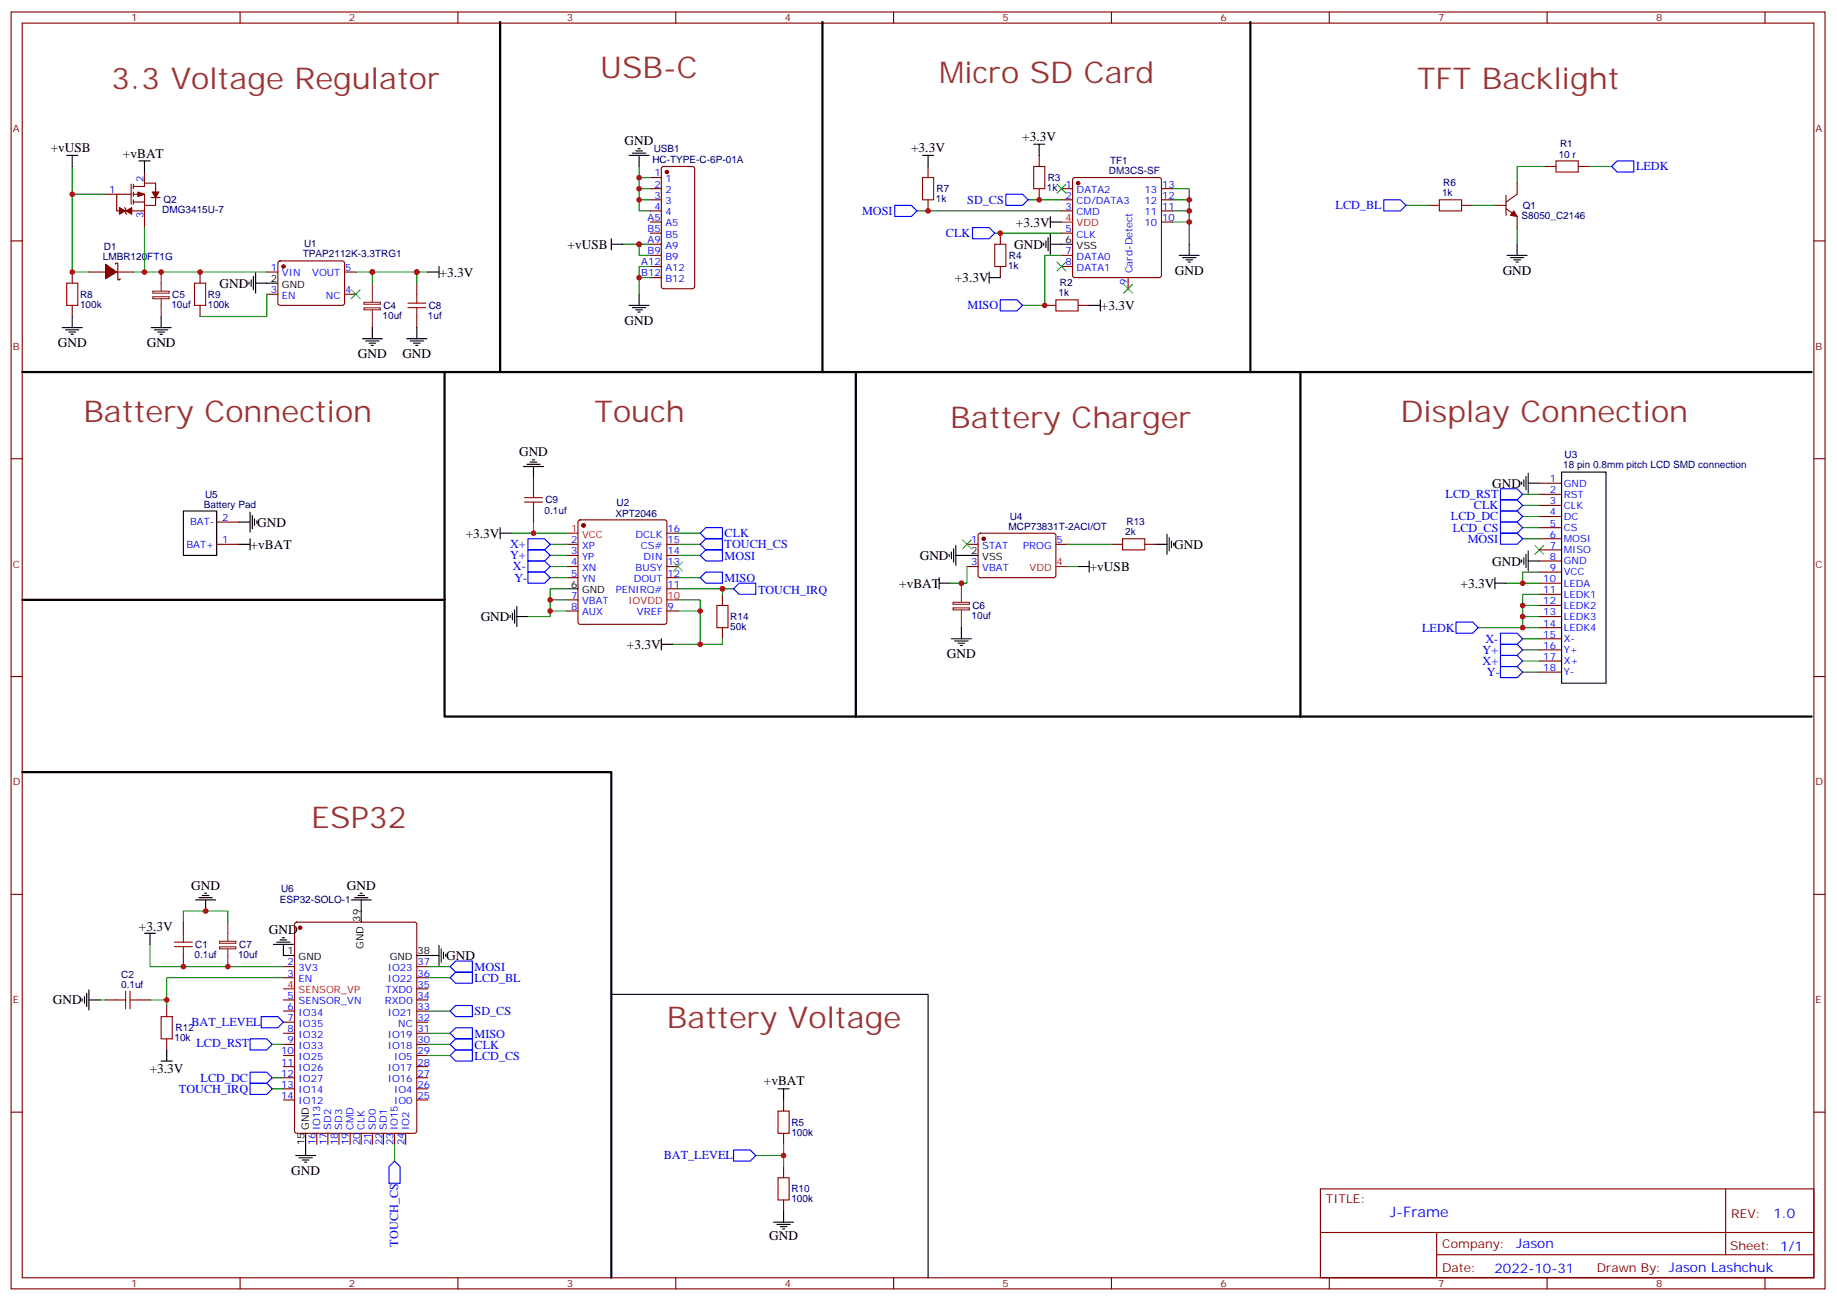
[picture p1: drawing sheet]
<svg xmlns="http://www.w3.org/2000/svg" width="583mm" height="413mm" viewBox="0 0 583 413" stroke-linecap="round" stroke-linejoin="round" font-family="sans-serif">
<g fill="none" stroke="#870000" stroke-width=".35">
<path d="M3.5 3.8h575.8v405.4h-575.8zM7.1 7.3h568.6v398.3h-568.6zM76.2 3.8v3.5M145.3 3.8v3.5M214.5 3.8v3.5M283.6 3.8v3.5M352.8 3.8v3.5M421.9 3.8v3.5M491.1 3.8v3.5M560.2 3.8v3.5M41.6 58.5v6.3M42.3 59.2h3.6v-1.1h3.5v2.9"/>
<path d="M42.3 58.5v1.4M45.9 54.6v3.5M206.4 59.9h3.5M206.4 56.4h3.5M210.1 53.1l.5-.3h9.2l.6 .5 .1 37.6-.5 .7-9.4 .1-.6-.5-.1-37.6zM294.6 52.8v3.6M329.8 49.3v3.5M329.8 59.9v3.5M336.9 59.9h3.5M340.7 56.6l.4-.2h26.8l.5 .2 .3 .5v30.3l-.3 .5-.5 .2h-26.8l-.5-.2-.2-.5v-30.3zM368.7 59.9h3.5M481.5 58.1v3.6l-3.5 2.4"/>
<path d="M490.4 52.8h3.5M500.9 52.8h3.6M3.5 76.5h3.6M33.5 61.7h3.5M38.8 61.7h2.8M42.3 61.7h3.6v3.5h3.5v-2.5M42.3 64.1h3.6M42.3 61v1.4M42.3 63.4v1.4M45.9 65.2v7M48 62.7h2.8M206.4 63.4h3.5"/>
<path d="M206.4 67h3.5M206.4 74h3.5M206.4 70.5h3.5M206.4 77.5h3.5M294.6 63.4v3.6M317.5 74v3.5M336.9 63.4h3.5M336.9 67h3.5M336.9 74h3.5M368.7 63.4h3.5M368.7 67h3.5M368.7 70.5h3.5"/>
<path d="M453.3 65.2h3.5M463.9 65.2h3.5M474.5 65.2h3.5M478 66.3l3.5 2.4v3.5M478 62v6.4M575.7 76.5h3.6M22.9 86.4v3.5M22.9 96.9v3.6M28.2 86.4h5.3M36.7 83.9v-.4h.7v5.3h.7v-.3M37 86.4h5.3M63.5 86.4v3.5"/>
<path d="M63.5 96.9v3.6M84.7 86.4h3.5M84.7 93.4h3.5M88.4 83l.5-.2 20 .1 .5 .6-.1 13-.6 .4h-20.1l-.4-.7v-12.7zM109.4 86.4h3.5M109.4 93.4h3.5M132.3 89.9v3.5M206.4 81.1h3.5M206.4 84.6h3.5M206.4 88.1h3.5M317.5 84.6v3.5M331.6 96.9h3.5"/>
<path d="M336.9 81.1h3.5M336.9 84.6h3.5M342.2 96.9h3.5M358.1 88.1v3.6M132.3 100.5v3.5M3.5 145.6h3.6M169.3 151.6v3.6M488.6 153.4h7.1M488.6 156.9h7.1M575.7 145.6h3.6M68.8 172.8h7M68.8 165.7h7"/>
<path d="M169.3 162.2v3.5M179.9 172.8h3.5M179.9 176.3h3.5M179.9 179.8h3.5M183.7 165.2l.4-.2h26.9l.5 .2 .2 .5v31.8l-.3 .5-.4 .2h-26.9l-.4-.2-.3-.5v-31.8zM211.7 172.8h3.5M211.7 176.3h3.5M211.7 179.8h3.5M211.7 169.3h3.5M306.9 172.8h3.5M306.9 179.8h3.5M310.7 169.5l.4-.2h23.6l.4 .7v12.9l-.7 .5-23.5-.1-.5-.6v-12.7z"/>
<path d="M335.1 172.8h3.6M352.8 172.8h3.5M363.4 172.8h3.5M488.6 160.4h7.1M488.6 164h7.1M488.6 167.5h7.1M488.6 171h7.1M488.6 174.6h7.1M488.6 178.1h7.1M179.9 183.4h3.5M179.9 190.4h3.5M179.9 194h3.5"/>
<path d="M211.7 183.4h3.5M211.7 194h3.5M211.7 186.9h3.5M229.3 188.7v3.5M229.3 199.2v3.6M488.6 181.6h7.1M488.6 185.1h7.1M488.6 188.7h7.1M488.6 192.2h7.1M488.6 195.7h7.1M488.6 199.2h7.1M3.5 214.8h3.6"/>
<path d="M488.6 202.8h7.1M488.6 206.3h7.1M488.6 209.8h7.1M488.6 213.4h7.1M575.7 214.8h3.6M3.5 283.9h3.6M58.2 292.7v3.6M93.7 292.9l.5-.2h37.4l.6 .5 .1 65.9-.5 .6-37.6 .1-.7-.5v-65.9zM575.7 283.9h3.6M33.5 317.4h3.5M44.1 317.4h3.5M52.9 319.2v3.5"/>
<path d="M58.2 303.3v3.5M90 306.8h3.5M90 310.4h3.5M90 317.4h3.5M132.3 306.8h3.5M132.3 310.4h3.5M132.3 317.4h3.5M132.3 313.9h3.5M52.9 329.8v3.5M90 321h3.5M90 324.5h3.5M90 328h3.5"/>
<path d="M90 331.5h3.5M90 335.1h3.5M90 338.6h3.5M132.3 321h3.5M132.3 324.5h3.5M132.3 328h3.5M132.3 331.5h3.5M132.3 335.1h3.5M132.3 338.6h3.5M3.5 353.1h3.6M90 342.1h3.5M90 345.7h3.5"/>
<path d="M90 349.2h3.5M100.5 359.8v3.5M104.1 359.8v3.5M107.6 359.8v3.5M111.1 359.8v3.5M114.7 359.8v3.5M118.2 359.8v3.5M121.7 359.8v3.5M125.2 359.8v3.5M128.8 359.8v3.5M132.3 342.1h3.5M132.3 345.7h3.5"/>
<path d="M132.3 349.2h3.5M248.7 349.2v3.5M248.7 359.8v3.5M575.7 353.1h3.6M248.7 370.3v3.6M419.1 377.4h156.6v28.2h-156.6zM547.7 377.4v20.9M248.7 380.9v3.6M419.1 391.2h156.5M456 398.3h119.6M456 391.2v14.2M76.2 405.6v3.6"/>
<path d="M145.3 405.6v3.6M214.5 405.6v3.6M283.6 405.6v3.6M352.8 405.6v3.6M421.9 405.6v3.6M491.1 405.6v3.6M560.2 405.6v3.6"/>
</g>
<g fill="#870000" stroke="#870000" stroke-width=".35">
<path d="M480.5 67l1 1.7-2.1-.3z"/>
<path d="M33.5 83.9l3.5 2.5-3.5 2.1z"/>
<path d="M43.7 61l2.2 .7-2.2 .7z"/>
<path d="M48.3 61h2.1l-1 1.7z"/>
<path d="M40 67l1.8-1.1v2.1z"/>
<path d="M37.9 65.9l1.8 1.1-1.8 1z"/>
<circle cx="342.2" cy="58.1" r=".53"/>
<circle cx="211.7" cy="54.6" r=".53"/>
<circle cx="90" cy="84.6" r=".53"/>
<circle cx="185.2" cy="166.8" r=".53"/>
<circle cx="312.2" cy="171" r=".53"/>
<circle cx="95.2" cy="294.5" r=".53"/>
</g>
<path d="M336.9 70.5h3.5M179.9 169.3h3.5M335.1 179.8h3.6M211.7 190.4h3.5M90 313.9h3.5" fill="none" stroke="#f00" stroke-width=".35"/>
<g fill="none" stroke="#000" stroke-width=".35">
<path d="M21.2 49.3h3.5M22.9 49.3v3.5M44.1 51.1h3.5M45.9 51.1v3.5M199.7 49.3h6.3M200.7 48.6h4.3M201.8 47.9h2.1M202.5 47.2h.7M202.8 49.3v3.5M292.8 49.3h3.5M294.6 49.3v3.5M328.1 45.8h3.5"/>
<path d="M329.8 45.8v3.5M194 77.5h3.6M194 75.8v3.5M331.3 77.2v.7M332 76.5v2.1M332.7 75.4v4.3M333.4 77.5h7M333.4 68.7v3.5M333.4 74.4v6.3M333.4 70.5h3.5M377.5 77.5v3.6M481.5 77.5v3.6"/>
<path d="M79 89.5v.7M79.7 88.8v2.1M80.4 87.8v4.2M81.1 89.9h7.1M81.1 86.7v6.4M135.8 86.4h3.5M139.3 84.6v3.5M199.7 96.9h6.3M200.7 97.6h4.3M201.8 98.4h2.1M202.5 99.1h.7M202.8 93.4v3.5"/>
<path d="M314 88.1h3.5M314 86.4v3.5M345.7 96.9h3.5M349.2 95.2v3.5M374.3 81.1h6.3M375.4 81.8h4.2M376.4 82.5h2.1M377.1 83.2h.7M478.4 81.1h6.3M479.4 81.8h4.3M480.5 82.5h2.1M481.2 83.2h.7"/>
<path d="M19.8 104h6.3M20.8 104.7h4.2M21.9 105.4h2.1M22.6 106.1h.7M22.9 100.5v3.5M48 104h6.3M49 104.7h4.3M50.1 105.4h2.1M50.8 106.1h.7M51.2 100.5v3.5M115 107.5h6.4M116.1 108.2h4.2"/>
<path d="M117.1 108.9h2.1M117.8 109.6h.7M118.2 104v3.5M129.1 107.5h6.4M130.2 108.2h4.2M131.2 108.9h2.1M131.9 109.6h.7M132.3 104v3.5M166.2 148.1h6.3M167.2 147.4h4.2M168.3 146.7h2.1M169 146h.7"/>
<path d="M169.3 148.1v3.5M483 153v.7M483.7 152.3v2.1M484.4 151.3v4.2M485.1 153.4h3.5M485.1 150.2v6.4M495.7 149.9h14.1v67h-14.1zM58.2 162.2h10.6v14.1h-10.6zM75.8 165.7h3.6M75.8 172.8h3.6M79.4 162.6v6.3M79.4 171v3.6"/>
<path d="M80.1 163.6v4.3M80.8 164.7v2.1M81.5 165.4v.7M158.7 169.3h3.6M158.7 167.5v3.5M301.3 176v.7M302 175.3v2.1M302.7 174.2v4.2M303.4 176.3h7M303.4 173.1v6.4M342.2 179.8h3.5M345.7 178.1v3.5"/>
<path d="M366.9 172.8h3.5M370.4 169.6v6.4M371.1 170.7v4.2M371.8 171.7v2.1M372.5 172.4v.7M483 177.7v.7M483.7 177v2.1M484.4 176v4.2M485.1 174.9v6.4M485.1 178.1h3.5M161.9 195.4v.7M162.6 194.7v2.1"/>
<path d="M163.3 193.6v4.2M164 195.7h3.6M164 192.5v6.4M179.9 186.9h3.5M298.1 185.1h3.5M298.1 183.4v3.5M305.2 199.2v3.6M474.5 185.1h3.5M474.5 183.4v3.5M209.9 204.5h3.5M209.9 202.8v3.5M302 202.8h6.3"/>
<path d="M303 203.5h4.3M304.1 204.2h2.1M304.8 204.9h.7M45.9 296.3h3.5M47.6 296.3v3.5M62.1 285.7h6.3M63.1 285h4.3M64.2 284.3h2.1M64.9 283.6h.7M65.3 285.7v3.5M86.8 299.8h6.3M87.8 299.1h4.3"/>
<path d="M88.9 298.4h2.1M89.6 297.7h.7M90 299.8v3.5h3.5M111.5 285.7h6.3M112.5 285h4.3M113.6 284.3h2.1M114.3 283.6h.7M114.7 285.7v7M26.1 317.1v.7M26.8 316.4v2.1M27.5 315.3v4.2M28.2 317.4h3.5"/>
<path d="M28.2 314.3v6.3M132.3 303.3h7M139.3 300.1v6.4M140.1 301.2v4.2M140.8 302.3v2.1M141.5 303v.7M51.2 336.8h3.5M52.9 333.3v3.5M97 359.8v7M246.9 345.7h3.6M248.7 345.7v3.5M93.8 366.8h6.4"/>
<path d="M94.9 367.5h4.2M96 368.2h2.1M96.7 368.9h.7M245.5 388h6.4M246.6 388.7h4.2M247.6 389.4h2.2M248.4 390.1h.7M248.7 384.5v3.5"/>
</g>
<path d="M38.8 61.7h-1.8v5.3h.7M39.5 65.9l.4 .4v1.4l.3 .3M42 67h3.9" fill="none" stroke="#600" stroke-width=".35"/>
<g fill="none" stroke="#8c2424" stroke-width=".35">
<path d="M48.5 92.4h5.2v.7h-5.2zM48.5 94.2h5.2v.6h-5.2zM51.2 86.4v6M51.2 94.8v5.7M115.5 96h5.2v.6h-5.2zM115.5 97.7h5.2v.7h-5.2zM118.2 89.9v6M118.2 98.4v5.6M302.5 191.2h5.2v.6h-5.2zM302.5 193h5.2v.6h-5.2zM305.2 185.1v6M305.2 193.6v5.6"/>
<path d="M69.7 298.8h5.2v.6h-5.2zM72.3 292.7v6M69.7 300.6h5.2v.6h-5.2zM72.3 301.2v5.6"/>
</g>
<g fill="none" stroke="#a10000" stroke-width=".35">
<path d="M292.8 56.4h3.5v7h-3.5zM328.1 52.8h3.5v7.1h-3.5zM493.9 51.1h7v3.5h-7zM315.7 77.5h3.6v7.1h-3.6zM456.8 63.4h7.1v3.6h-7.1zM21.2 89.9h3.5v7h-3.5zM61.7 89.9h3.6v7h-3.6zM129.5 97.6h5.6M129.5 96.2h5.6M132.3 93.4v2.8M132.3 97.6v2.9M335.1 95.2h7.1v3.5h-7.1z"/>
<path d="M166.5 159.4h5.7M166.5 158h5.7M169.3 155.2v2.8M169.3 159.4v2.8M356.3 171h7.1v3.6h-7.1zM227.5 192.2h3.6v7h-3.6zM55.4 299.1h5.6M58.2 296.3v2.8M37 317.4h2.9M39.9 314.6v5.7M41.3 314.6v5.7M41.3 317.4h2.8"/>
<path d="M55.4 300.5h5.6M58.2 300.5v2.8M51.2 322.7h3.5v7.1h-3.5zM246.9 352.7h3.6v7.1h-3.6zM246.9 373.9h3.6v7h-3.6z"/>
</g>
<g fill="none" stroke="#008700" stroke-width=".35">
<path d="M22.9 52.8v33.6h5.3M202.8 52.8v14.2h3.6M202.8 56.4h3.6M202.8 59.9h3.6M372.2 59.9h5.3v17.6M490.4 52.8h-8.9v5.3M504.5 52.8h7M22.9 61.7h10.6M45.9 72.2v14.2M197.6 77.5h5.2v3.6h3.6M202.8 63.4h3.6M202.8 77.5h3.6"/>
<path d="M291 67h45.9M315.7 74h21.2M326.3 63.4h10.6M372.2 70.5h5.3M372.2 67h5.3M372.2 63.4h5.3M446.3 65.2h7M467.4 65.2h7.1M481.5 72.2v5.3M42.3 86.4h42.4M84.7 93.4v7.1h-21.2M112.9 86.4h22.9"/>
<path d="M118.2 86.4v3.5M132.3 86.4v3.5M202.8 88.1h3.6M206.4 84.6h-3.6v8.8M336.9 81.1h-5.3v15.8h-7M483.3 156.9h5.3M162.3 169.3h17.6M169.3 165.7v3.6M174.6 179.8h5.3M174.6 176.3h5.3M174.6 172.8h5.3M215.2 169.3h7"/>
<path d="M215.2 176.3h7M215.2 172.8h7M306.9 179.8v5.3h-5.3M338.7 179.8h3.5M338.7 172.8h14.1M483.3 160.4h5.3M483.3 164h5.3M483.3 167.5h5.3M483.3 171h5.3M174.6 183.4h5.3M174.6 194h5.3M174.6 190.4h5.3"/>
<path d="M179.9 186.9h-5.3v8.8h-7M215.2 186.9h14.1v1.8M215.2 190.4h7v14.1h7.1v-1.7M215.2 183.4h7M215.2 194h7M229.3 186.9h3.5M469.2 199.2h14.1M478 185.1h5.3M483.3 195.7h5.3M483.3 192.2h5.3M488.6 181.6h-5.3v3.5h5.3M488.6 188.7h-5.3v10.5h5.3"/>
<path d="M213.4 204.5h8.8M483.3 202.8h5.3M483.3 206.3h5.3M483.3 209.8h5.3M483.3 213.4h5.3M47.6 299.8v7h42.4M58.2 292.7v-3.5h14.1v3.5M31.7 317.4h1.8M52.9 317.4v1.8M90 310.4h-37.1v7h-5.3M135.8 306.8h7.1M135.8 310.4h7.1"/>
<path d="M86.4 331.5h3.6M135.8 331.5h7.1M135.8 328h7.1M135.8 335.1h7.1M135.8 321h7.1M86.4 345.7h3.6M86.4 342.1h3.6M125.2 363.3v5.3M239.9 366.8h8.8M248.7 363.3v7"/>
</g>
<g fill="none" stroke="#00f" stroke-width=".35">
<path d="M511.5 52.8l1.8-1.7h5.3v3.5h-5.3zM284 65.2h5.3l1.7 1.8-1.7 1.7h-5.3zM308.7 72.2h5.3l1.7 1.8-1.7 1.8h-5.3zM319.3 61.7h5.3l1.7 1.7-1.7 1.8h-5.3zM439.2 63.4h5.3l1.8 1.8-1.8 1.8h-5.3zM317.5 95.2h5.3l1.8 1.7-1.8 1.8h-5.3zM476.2 158.7h5.3l1.8 1.7-1.8 1.8h-5.3zM476.2 155.2h5.3l1.8 1.7-1.8 1.8h-5.3zM167.6 171h5.3l1.7 1.8-1.7 1.8h-5.3zM167.6 174.6h5.3l1.7 1.7-1.7 1.8h-5.3zM167.6 178.1h5.3l1.7 1.7-1.7 1.8h-5.3zM222.2 169.3l1.8-1.8h5.3v3.5h-5.3z"/>
<path d="M222.2 172.8l1.8-1.8h5.3v3.6h-5.3zM222.2 176.3l1.8-1.7h5.3v3.5h-5.3zM476.2 169.3h5.3l1.8 1.7-1.8 1.8h-5.3zM476.2 165.7h5.3l1.8 1.8-1.8 1.8h-5.3zM476.2 162.2h5.3l1.8 1.8-1.8 1.7h-5.3zM167.6 181.6h5.3l1.7 1.8-1.7 1.7h-5.3zM222.2 183.4l1.8-1.8h5.3v3.5h-5.3zM232.8 186.9l1.8-1.8h5.3v3.6h-5.3zM462.1 197.5h5.3l1.8 1.7-1.8 1.8h-5.3zM476.2 211.6h5.3l1.8 1.8-1.8 1.7h-5.3zM476.2 201h5.3l1.8 1.8-1.8 1.7h-5.3zM476.2 204.5h5.3l1.8 1.8-1.8 1.8h-5.3z"/>
<path d="M476.2 208.1h5.3l1.8 1.7-1.8 1.8h-5.3zM142.9 306.8l1.7-1.7h5.3v3.5h-5.3zM142.9 310.4l1.7-1.8h5.3v3.5h-5.3zM79.4 329.8h5.3l1.7 1.7-1.7 1.8h-5.3zM82.9 322.7h5.3l1.8 1.8-1.8 1.7h-5.3zM142.9 321l1.7-1.8h5.3v3.5h-5.3zM142.9 328l1.7-1.8h5.3v3.6h-5.3zM142.9 331.5l1.7-1.7h5.3v3.5h-5.3zM142.9 335.1l1.7-1.8h5.3v3.5h-5.3zM79.4 343.9h5.3l1.7 1.8-1.7 1.7h-5.3zM79.4 340.4h5.3l1.7 1.7-1.7 1.8h-5.3zM125.2 368.6l1.8 1.7v5.3h-3.5v-5.3z"/>
<path d="M232.8 365.1h5.3l1.8 1.7-1.8 1.8h-5.3z"/>
</g>
<g fill="none" stroke="#3c3" stroke-width=".35">
<path d="M335.5 58.5l2.8 2.8M338.3 58.5l-2.8 2.8M111.5 92l2.8 2.8M114.3 92l-2.8 2.8M335.5 83.2l2.8 2.8M338.3 83.2l-2.8 2.8M356.7 90.2l2.8 2.9M359.5 90.2l-2.8 2.9M213.8 178.4l2.8 2.9M216.6 178.4l-2.8 2.9M305.5 171.4l2.8 2.8M308.3 171.4l-2.8 2.8"/>
<path d="M487.2 173.1l2.8 2.9M490 173.1l-2.8 2.9"/>
</g>
<path d="M158.7 7v111.1h-151.6M261.1 7v111.1h-102.4M396.9 7v111.1h-135.8M141.1 118.1v109.4h130.5M271.6 118.1v109.4M396.9 118.1h178.1M412.7 118.1v109.4M7.1 190.4h134M271.6 227.5h303.4M7.1 245.1h186.9v160.5" fill="none" stroke="#000" stroke-width=".71"/>
<g fill="#c00">
<circle cx="229.3" cy="186.9" r=".88"/>
<circle cx="331.6" cy="96.9" r=".88"/>
<circle cx="317.5" cy="74" r=".88"/>
<circle cx="202.8" cy="77.5" r=".88"/>
<circle cx="118.2" cy="86.4" r=".88"/>
<circle cx="132.3" cy="86.4" r=".88"/>
<circle cx="63.5" cy="86.4" r=".88"/>
<circle cx="51.2" cy="86.4" r=".88"/>
<circle cx="22.9" cy="86.4" r=".88"/>
<circle cx="305.2" cy="185.1" r=".88"/>
<circle cx="294.6" cy="67" r=".88"/>
<circle cx="65.3" cy="289.2" r=".88"/>
<circle cx="72.3" cy="306.8" r=".88"/>
<circle cx="58.2" cy="306.8" r=".88"/>
<circle cx="52.9" cy="317.4" r=".88"/>
<circle cx="22.9" cy="61.7" r=".88"/>
<circle cx="45.9" cy="86.4" r=".88"/>
<circle cx="202.8" cy="88.1" r=".88"/>
<circle cx="202.8" cy="63.4" r=".88"/>
<circle cx="202.8" cy="59.9" r=".88"/>
<circle cx="202.8" cy="56.4" r=".88"/>
<circle cx="377.5" cy="63.4" r=".88"/>
<circle cx="377.5" cy="67" r=".88"/>
<circle cx="377.5" cy="70.5" r=".88"/>
<circle cx="222.3" cy="194" r=".88"/>
<circle cx="174.6" cy="190.4" r=".88"/>
<circle cx="174.6" cy="194" r=".88"/>
<circle cx="169.3" cy="169.3" r=".88"/>
<circle cx="329.8" cy="63.4" r=".88"/>
<circle cx="222.3" cy="204.5" r=".88"/>
<circle cx="483.3" cy="199.2" r=".88"/>
<circle cx="483.3" cy="195.7" r=".88"/>
<circle cx="483.3" cy="192.2" r=".88"/>
<circle cx="483.3" cy="185.1" r=".88"/>
<circle cx="248.7" cy="366.8" r=".88"/>
</g>
<path d="M194 315.7h100.6v89.9" fill="none" stroke="#000" stroke-width=".35"/>
<g font-size="9.5" fill="#933">
<text x="35.3" y="28.2">3.3 Voltage Regulator</text>
<text x="190.5" y="24.6">USB-C</text>
<text x="298.1" y="26.4">Micro SD Card</text>
<text x="449.8" y="28.2">TFT Backlight</text>
<text x="26.5" y="134">Battery Connection</text>
<text x="188.7" y="134">Touch</text>
<text x="301.6" y="135.7">Battery Charger</text>
<text x="444.5" y="134">Display Connection</text>
<text x="98.8" y="262.7">ESP32</text>
<text x="211.7" y="326.2">Battery Voltage</text>
</g>
<text font-size="4.6" fill="#00f" x="441.2" y="386.4">J-Frame</text>
<g font-size="4.2">
<text x="198.3" y="46.1">GND</text>
<text x="324.5" y="44.7">+3.3V</text>
<text x="16.1" y="48.3">+vUSB</text>
<text x="39" y="50">+vBAT</text>
<text x="289.2" y="48.2">+3.3V</text>
<text x="322.5" y="71.9">+3.3V</text>
<text x="180.1" y="78.9">+vUSB</text>
<text x="321.9" y="79">GND</text>
<text x="139.5" y="87.8">+3.3V</text>
<text x="303.1" y="89.5">+3.3V</text>
<text x="372.9" y="87.2">GND</text>
<text x="477" y="87.2">GND</text>
<text x="69.7" y="91.3">GND</text>
<text x="349.4" y="98.3">+3.3V</text>
<text x="198.3" y="103">GND</text>
<text x="18.3" y="110.1">GND</text>
<text x="46.6" y="110.1">GND</text>
<text x="113.6" y="113.6">GND</text>
<text x="127.7" y="113.6">GND</text>
<text x="164.7" y="144.9">GND</text>
<text x="473.6" y="154.8">GND</text>
<text x="81.7" y="167.1">GND</text>
<text x="147.8" y="170.7">+3.3V</text>
<text x="79.6" y="174.2">+vBAT</text>
<text x="291.9" y="177.7">GND</text>
<text x="372.7" y="174.2">GND</text>
<text x="473.6" y="179.5">GND</text>
<text x="345.9" y="181.3">+vUSB</text>
<text x="285.4" y="186.6">+vBAT</text>
<text x="463.6" y="186.5">+3.3V</text>
<text x="152.6" y="197.2">GND</text>
<text x="199" y="206">+3.3V</text>
<text x="300.6" y="208.9">GND</text>
<text x="60.7" y="282.5">GND</text>
<text x="110.1" y="282.5">GND</text>
<text x="44.1" y="295.6">+3.3V</text>
<text x="85.4" y="296.6">GND</text>
<text x="141.6" y="304.8">GND</text>
<text x="16.8" y="318.9">GND</text>
<text x="47.5" y="340.7">+3.3V</text>
<text x="242.5" y="344.6">+vBAT</text>
<text x="92.4" y="372.9">GND</text>
<text x="244.1" y="393.6">GND</text>
</g>
<g font-size="4.2" fill="#00f">
<text x="562.9" y="386.7">1.0</text>
<text x="481.3" y="396.2">Jason</text>
<text x="474.4" y="404">2022-10-31</text>
</g>
<g font-size="3.9" fill="#00f">
<text x="519.3" y="54">LEDK</text>
<text x="307" y="64.6">SD_CS</text>
<text x="273.6" y="68.2">MOSI</text>
<text x="423.9" y="66.5">LCD_BL</text>
<text x="300.3" y="75.3">CLK</text>
<text x="307.1" y="98.2">MISO</text>
<text x="458.8" y="158.2">LCD_RST</text>
<text x="467.8" y="161.7">CLK</text>
<text x="460.5" y="165.2">LCD_DC</text>
<text x="230" y="170.6">CLK</text>
<text x="461.2" y="168.8">LCD_CS</text>
<text x="465.9" y="172.3">MOSI</text>
<text x="161.9" y="174">X+</text>
<text x="161.9" y="177.6">Y+</text>
<text x="230" y="174.1">TOUCH_CS</text>
<text x="230" y="177.7">MOSI</text>
<text x="162.8" y="181.1">X-</text>
<text x="163.3" y="184.6">Y-</text>
<text x="230" y="184.7">MISO</text>
<text x="240.6" y="188.5">TOUCH_IRQ</text>
<text x="451.4" y="200.6">LEDK</text>
<text x="470.6" y="207.6">Y+</text>
<text x="471.5" y="204">X-</text>
<text x="470.6" y="211.1">X+</text>
<text x="471.9" y="214.6">Y-</text>
<text x="150.6" y="308.2">MOSI</text>
<text x="150.6" y="311.6">LCD_BL</text>
<text x="150.6" y="322.3">SD_CS</text>
<text x="60.7" y="325.7">BAT_LEVEL</text>
<text x="150.6" y="329.4">MISO</text>
<text x="62.4" y="332.4">LCD_RST</text>
<text x="150.6" y="332.9">CLK</text>
<text x="150.6" y="336.3">LCD_CS</text>
<text x="56.8" y="346.9">TOUCH_IRQ</text>
<text x="63.7" y="343.4">LCD_DC</text>
<text x="210.7" y="368.1">BAT_LEVEL</text>
<text x="126.4" y="395.7" transform="rotate(-90 126.4 395.7)">TOUCH_CS</text>
</g>
<g font-size="3.9" fill="#800">
<text x="420.9" y="382">TITLE:</text>
<text x="549.5" y="386.7">REV:</text>
<text x="457.8" y="396.2">Company:</text>
<text x="549.1" y="396.8">Sheet: 1/1</text>
<text x="457.8" y="403.9">Date:</text>
<text x="506.8" y="403.9">Drawn By: Jason Lashchuk</text>
</g>
<g font-size="3.2" fill="#800">
<text x="41.6" y="6.8">1</text>
<text x="110.8" y="6.8">2</text>
<text x="179.9" y="6.8">3</text>
<text x="249.1" y="6.8">4</text>
<text x="318.2" y="6.8">5</text>
<text x="387.3" y="6.8">6</text>
<text x="456.5" y="6.8">7</text>
<text x="525.6" y="6.8">8</text>
<text x="4.1" y="41.9">A</text>
<text x="576.3" y="41.9">A</text>
<text x="4.1" y="111.1">B</text>
<text x="576.3" y="111.1">B</text>
<text x="4.1" y="180.2">C</text>
<text x="576.3" y="180.2">C</text>
<text x="4.1" y="249.3">D</text>
<text x="576.3" y="249.3">D</text>
<text x="4.1" y="318.5">E</text>
<text x="576.3" y="318.5">E</text>
<text x="41.6" y="408.6">1</text>
<text x="110.8" y="408.6">2</text>
<text x="179.9" y="408.6">3</text>
<text x="249.1" y="408.6">4</text>
<text x="318.2" y="408.6">5</text>
<text x="387.3" y="408.6">6</text>
<text x="456.5" y="408.6">7</text>
<text x="525.6" y="408.6">8</text>
</g>
<g font-size="3.2" fill="#000080">
<text x="495.2" y="46.7">R1</text>
<text x="207.1" y="51.7">HC-TYPE-C-6P-01A</text>
<text x="207.5" y="48.4">USB1</text>
<text x="352.3" y="52.1">TF1</text>
<text x="494.7" y="50">10 r</text>
<text x="332.6" y="57.5">R3</text>
<text x="352" y="55.3">DM3CS-SF</text>
<text x="458.1" y="59.1">R6</text>
<text x="51.9" y="64.5">Q2</text>
<text x="297" y="64.3">1k</text>
<text x="297.3" y="61">R7</text>
<text x="332.3" y="60.7">1k</text>
<text x="457.7" y="62.4">1k</text>
<text x="51.5" y="67.7">DMG3415U-7</text>
<text x="483" y="69.4">S8050_C2146</text>
<text x="483.3" y="66.3">Q1</text>
<text x="32.6" y="82.5">LMBR120FT1G</text>
<text x="33" y="79.3">D1</text>
<text x="96.1" y="81.7">TPAP2112K-3.3TRG1</text>
<text x="96.5" y="78.4">U1</text>
<text x="320.2" y="82.2">R4</text>
<text x="320" y="85.4">1k</text>
<text x="25.4" y="94.6">R8</text>
<text x="54.6" y="94.5">C5</text>
<text x="66" y="94.6">R9</text>
<text x="336" y="94.1">1k</text>
<text x="336.4" y="90.8">R2</text>
<text x="25.4" y="97.7">100k</text>
<text x="54.4" y="97.8">10uf</text>
<text x="66" y="97.7">100k</text>
<text x="121.4" y="101.3">10uf</text>
<text x="121.7" y="98.1">C4</text>
<text x="135.8" y="101.3">1uf</text>
<text x="136.1" y="98.1">C8</text>
<text x="496.2" y="148.7">18 pin 0.8mm pitch LCD SMD connection</text>
<text x="496.6" y="145.4">U3</text>
<text x="64.7" y="161.1">Battery Pad</text>
<text x="65.1" y="158">U5</text>
<text x="173.1" y="159.8">C9</text>
<text x="195.7" y="160.7">U2</text>
<text x="172.9" y="163">0.1uf</text>
<text x="195.3" y="164">XPT2046</text>
<text x="320.5" y="165">U4</text>
<text x="357.6" y="166.7">R13</text>
<text x="320.1" y="168.2">MCP73831T-2ACI/OT</text>
<text x="357.2" y="170">2k</text>
<text x="231.8" y="196.9">R14</text>
<text x="308.4" y="196.6">10uf</text>
<text x="308.6" y="193.3">C6</text>
<text x="231.8" y="200">50k</text>
<text x="88.8" y="286.6">ESP32-SOLO-1</text>
<text x="89.2" y="283.3">U6</text>
<text x="61.7" y="304.2">0.1uf</text>
<text x="62" y="300.9">C1</text>
<text x="75.6" y="304">10uf</text>
<text x="75.9" y="300.8">C7</text>
<text x="38.5" y="310.4">C2</text>
<text x="38.5" y="313.5">0.1uf</text>
<text x="55.7" y="327.3">R12</text>
<text x="55.4" y="330.5">10k</text>
<text x="251.2" y="357.4">R5</text>
<text x="251.2" y="360.6">100k</text>
<text x="251.2" y="381.7">100k</text>
<text x="251.2" y="378.5">R10</text>
</g>
<g font-size="3.2" fill="#00f">
<text x="45.5" y="57.8" transform="rotate(-90 45.5 57.8)">2</text>
<text x="207.7" y="56">1</text>
<text x="207.7" y="59.5">2</text>
<text x="211.2" y="57.8">1</text>
<text x="338.2" y="59.5">1</text>
<text x="368.8" y="59.5">13</text>
<text x="34.7" y="61.3">1</text>
<text x="207.7" y="63.1">3</text>
<text x="211.2" y="61.3">2</text>
<text x="211.2" y="64.8">3</text>
<text x="338.2" y="63.1">2</text>
<text x="341.7" y="61.3">DATA2</text>
<text x="341.7" y="64.8">CD/DATA3</text>
<text x="363.3" y="64.8">12</text>
<text x="363.3" y="61.3">13</text>
<text x="368.8" y="63.1">12</text>
<text x="45.5" y="69.3" transform="rotate(-90 45.5 69.3)">3</text>
<text x="205.5" y="70.1">A5</text>
<text x="207.7" y="66.6">4</text>
<text x="211.2" y="68.4">4</text>
<text x="211.2" y="71.9">A5</text>
<text x="338.2" y="66.6">3</text>
<text x="341.7" y="68.4">CMD</text>
<text x="363.3" y="71.9">10</text>
<text x="363.3" y="68.4">11</text>
<text x="368.8" y="70.1">10</text>
<text x="368.8" y="66.6">11</text>
<text x="205.5" y="73.7">B5</text>
<text x="205.5" y="77.2">A9</text>
<text x="211.2" y="75.4">B5</text>
<text x="338.2" y="73.7">5</text>
<text x="341.7" y="75.4">CLK</text>
<text x="205.5" y="80.7">B9</text>
<text x="211.2" y="79">A9</text>
<text x="211.2" y="82.5">B9</text>
<text x="338.2" y="80.7">7</text>
<text x="341.7" y="82.5">DATA0</text>
<text x="86" y="86">1</text>
<text x="89.5" y="87.8">VIN</text>
<text x="99.1" y="87.8">VOUT</text>
<text x="109.5" y="86">5</text>
<text x="203.5" y="87.8">B12</text>
<text x="203.5" y="84.2">A12</text>
<text x="211.2" y="86">A12</text>
<text x="211.2" y="89.5">B12</text>
<text x="338.2" y="84.2">8</text>
<text x="341.7" y="86">DATA1</text>
<text x="359.5" y="86.8" transform="rotate(-90 359.5 86.8)">Card-Detect</text>
<text x="86" y="93.1">3</text>
<text x="89.5" y="94.8">EN</text>
<text x="103.5" y="94.8">NC</text>
<text x="109.5" y="93.1">4</text>
<text x="357.7" y="90.3" transform="rotate(-90 357.7 90.3)">9</text>
<text x="491.9" y="153">1</text>
<text x="496.4" y="154.4">GND</text>
<text x="491.9" y="156.6">2</text>
<text x="491.9" y="160.1">3</text>
<text x="496.4" y="158">RST</text>
<text x="496.4" y="161.5">CLK</text>
<text x="60.3" y="166.8">BAT-</text>
<text x="70.6" y="165.4">2</text>
<text x="491.9" y="163.6">4</text>
<text x="491.9" y="167.1">5</text>
<text x="496.4" y="165">DC</text>
<text x="59.2" y="173.8">BAT+</text>
<text x="70.6" y="172.4">1</text>
<text x="181.3" y="172.4">2</text>
<text x="201.7" y="170.7">DCLK</text>
<text x="211.8" y="172.4">15</text>
<text x="211.8" y="168.9">16</text>
<text x="308.3" y="172.4">1</text>
<text x="335.3" y="172.4">5</text>
<text x="491.9" y="170.7">6</text>
<text x="496.4" y="168.6">CS</text>
<text x="496.4" y="172.1">MOSI</text>
<text x="181.3" y="176">3</text>
<text x="181.3" y="179.5">4</text>
<text x="184.7" y="174.2">XP</text>
<text x="184.7" y="177.7">YP</text>
<text x="203.4" y="174.2">CS#</text>
<text x="204.2" y="177.7">DIN</text>
<text x="211.8" y="179.5">13</text>
<text x="211.8" y="176">14</text>
<text x="308.3" y="179.5">3</text>
<text x="311.7" y="174.2">STAT</text>
<text x="324.8" y="174.2">PROG</text>
<text x="491.9" y="174.2">7</text>
<text x="491.9" y="177.7">8</text>
<text x="496.4" y="175.6">MISO</text>
<text x="496.4" y="179.1">GND</text>
<text x="181.3" y="183">5</text>
<text x="184.7" y="181.3">XN</text>
<text x="184.7" y="184.8">YN</text>
<text x="201.1" y="184.8">DOUT</text>
<text x="201.7" y="181.3">BUSY</text>
<text x="211.8" y="183">12</text>
<text x="311.7" y="181.3">VBAT</text>
<text x="489.9" y="184.8">10</text>
<text x="491.9" y="181.3">9</text>
<text x="496.4" y="182.7">VCC</text>
<text x="181.3" y="190.1">7</text>
<text x="184.7" y="191.8">VBAT</text>
<text x="195.4" y="188.3">PENIRQ#</text>
<text x="211.8" y="186.5">11</text>
<text x="489.9" y="188.3">11</text>
<text x="489.9" y="191.8">12</text>
<text x="496.4" y="186.2">LEDA</text>
<text x="496.4" y="189.7">LEDK1</text>
<text x="181.3" y="193.6">8</text>
<text x="184.7" y="195.4">AUX</text>
<text x="202.2" y="195.4">VREF</text>
<text x="211.8" y="193.6">9</text>
<text x="489.9" y="195.4">13</text>
<text x="496.4" y="193.3">LEDK2</text>
<text x="496.4" y="196.8">LEDK3</text>
<text x="489.9" y="198.9">14</text>
<text x="489.9" y="202.4">15</text>
<text x="496.4" y="200.3">LEDK4</text>
<text x="496.4" y="203.8">X-</text>
<text x="489.9" y="206">16</text>
<text x="489.9" y="209.5">17</text>
<text x="496.4" y="207.4">Y+</text>
<text x="489.9" y="213">18</text>
<text x="496.4" y="210.9">X+</text>
<text x="496.4" y="214.4">Y-</text>
<text x="91.3" y="306.5">2</text>
<text x="91.3" y="310">3</text>
<text x="94.8" y="308.3">3V3</text>
<text x="94.8" y="311.8">EN</text>
<text x="123.1" y="311.8">IO22</text>
<text x="123.1" y="308.3">IO23</text>
<text x="132.5" y="310">36</text>
<text x="132.5" y="306.5">37</text>
<text x="91.3" y="317.1">5</text>
<text x="122.4" y="315.3">TXD0</text>
<text x="132.5" y="317.1">34</text>
<text x="132.5" y="313.5">35</text>
<text x="91.3" y="320.6">6</text>
<text x="94.8" y="318.8">SENSOR_VN</text>
<text x="94.8" y="322.4">IO34</text>
<text x="122.1" y="318.8">RXD0</text>
<text x="123.1" y="322.4">IO21</text>
<text x="132.5" y="320.6">33</text>
<text x="91.3" y="324.1">7</text>
<text x="91.3" y="327.7">8</text>
<text x="94.8" y="325.9">IO35</text>
<text x="94.8" y="329.4">IO32</text>
<text x="123.1" y="329.4">IO19</text>
<text x="126.4" y="325.9">NC</text>
<text x="132.5" y="327.7">31</text>
<text x="132.5" y="324.1">32</text>
<text x="89.3" y="334.7">10</text>
<text x="91.3" y="331.2">9</text>
<text x="94.8" y="333">IO33</text>
<text x="123.1" y="333">IO18</text>
<text x="132.5" y="334.7">29</text>
<text x="132.5" y="331.2">30</text>
<text x="89.3" y="338.2">11</text>
<text x="89.3" y="341.8">12</text>
<text x="94.8" y="336.5">IO25</text>
<text x="94.8" y="340">IO26</text>
<text x="123.1" y="340">IO17</text>
<text x="125.1" y="336.5">IO5</text>
<text x="132.5" y="341.8">27</text>
<text x="132.5" y="338.2">28</text>
<text x="89.3" y="345.3">13</text>
<text x="94.8" y="343.5">IO27</text>
<text x="94.8" y="347.1">IO14</text>
<text x="123.1" y="343.5">IO16</text>
<text x="125.1" y="347.1">IO4</text>
<text x="132.5" y="345.3">26</text>
<text x="89.3" y="348.8">14</text>
<text x="94.8" y="350.6">IO12</text>
<text x="125.1" y="350.6">IO0</text>
<text x="132.5" y="348.8">25</text>
<text x="101.6" y="358.7" transform="rotate(-90 101.6 358.7)">IO13</text>
<text x="105.1" y="358.7" transform="rotate(-90 105.1 358.7)">SD2</text>
<text x="108.7" y="358.7" transform="rotate(-90 108.7 358.7)">SD3</text>
<text x="112.2" y="358.7" transform="rotate(-90 112.2 358.7)">CMD</text>
<text x="115.7" y="358.7" transform="rotate(-90 115.7 358.7)">CLK</text>
<text x="119.2" y="358.7" transform="rotate(-90 119.2 358.7)">SD0</text>
<text x="122.8" y="358.7" transform="rotate(-90 122.8 358.7)">SD1</text>
<text x="126.3" y="358.7" transform="rotate(-90 126.3 358.7)">IO15</text>
<text x="129.8" y="358.7" transform="rotate(-90 129.8 358.7)">IO2</text>
<text x="100.2" y="363.6" transform="rotate(-90 100.2 363.6)">16</text>
<text x="103.7" y="363.6" transform="rotate(-90 103.7 363.6)">17</text>
<text x="107.2" y="363.6" transform="rotate(-90 107.2 363.6)">18</text>
<text x="110.8" y="363.6" transform="rotate(-90 110.8 363.6)">19</text>
<text x="114.3" y="363.6" transform="rotate(-90 114.3 363.6)">20</text>
<text x="117.8" y="363.6" transform="rotate(-90 117.8 363.6)">21</text>
<text x="121.4" y="363.6" transform="rotate(-90 121.4 363.6)">22</text>
<text x="124.9" y="363.6" transform="rotate(-90 124.9 363.6)">23</text>
<text x="128.4" y="363.6" transform="rotate(-90 128.4 363.6)">24</text>
</g>
<g font-size="3.2" fill="#f00">
<text x="338.2" y="70.1">4</text>
<text x="341.7" y="71.9">VDD</text>
<text x="181.3" y="168.9">1</text>
<text x="184.7" y="170.7">VCC</text>
<text x="335.3" y="179.5">4</text>
<text x="326.8" y="181.3">VDD</text>
<text x="199.5" y="191.8">IOVDD</text>
<text x="211.8" y="190.1">10</text>
<text x="91.3" y="313.5">4</text>
<text x="94.8" y="315.3">SENSOR_VP</text>
</g>
<g font-size="3.2">
<text x="338.2" y="77.2">6</text>
<text x="341.7" y="79">VSS</text>
<text x="86" y="89.5">2</text>
<text x="89.5" y="91.3">GND</text>
<text x="308.3" y="176">2</text>
<text x="311.7" y="177.7">VSS</text>
<text x="181.3" y="186.5">6</text>
<text x="184.7" y="188.3">GND</text>
<text x="114.3" y="292.6" transform="rotate(-90 114.3 292.6)">39</text>
<text x="91.3" y="303">1</text>
<text x="94.8" y="304.7">GND</text>
<text x="115.4" y="301.3" transform="rotate(-90 115.4 301.3)">GND</text>
<text x="123.7" y="304.7">GND</text>
<text x="132.5" y="303">38</text>
<text x="98.1" y="358.7" transform="rotate(-90 98.1 358.7)">GND</text>
<text x="96.7" y="363.6" transform="rotate(-90 96.7 363.6)">15</text>
</g>
</svg>
